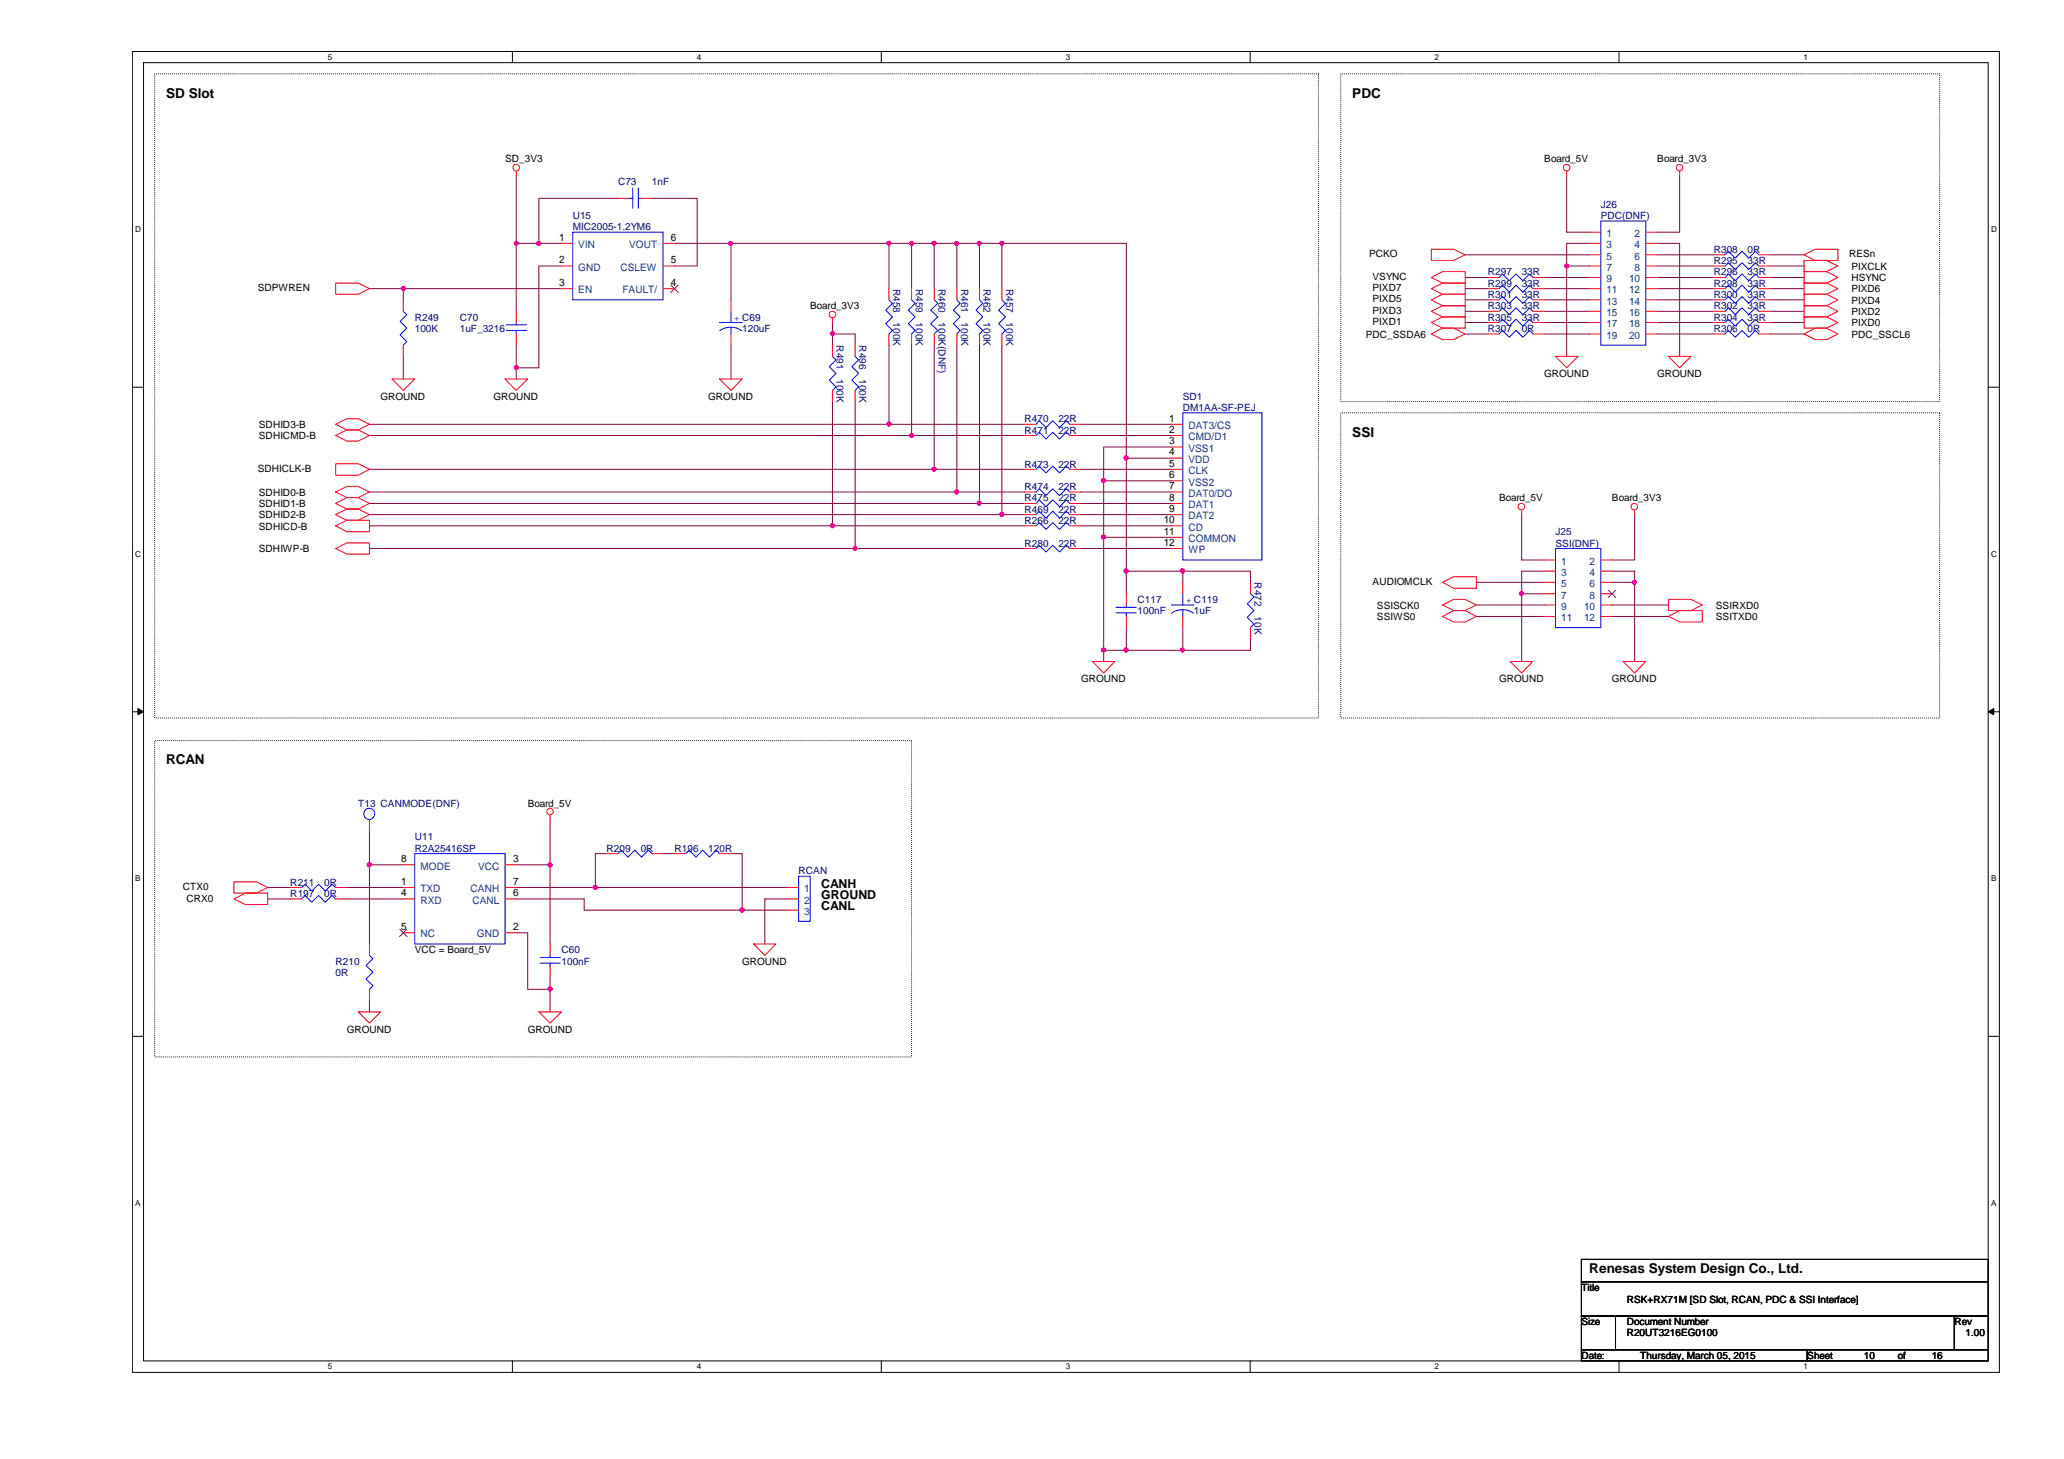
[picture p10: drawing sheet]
<svg xmlns="http://www.w3.org/2000/svg" width="297mm" height="210mm" viewBox="0 0 297 210" stroke-linecap="round" stroke-linejoin="round" font-family="sans-serif">
<path d="M19 7.4h268.7v190h-268.6zM20.7 9h265.4v186.8h-265.4z" fill="none" stroke="#000" stroke-width=".14"/>
<g fill="#fff">
<path d="M47.2 7.6h.6v1.3h-.6z"/>
<path d="M47.2 196h.6v1.3h-.6z"/>
</g>
<path d="M73.7 7.4v1.6M73.7 195.8v1.6" fill="none" stroke="#000" stroke-width=".14"/>
<g fill="#fff">
<path d="M100.3 7.6h.6v1.3h-.6z"/>
<path d="M100.3 196h.6v1.3h-.6z"/>
</g>
<path d="M126.8 7.4v1.6M126.8 195.8v1.6" fill="none" stroke="#000" stroke-width=".14"/>
<g fill="#fff">
<path d="M153.4 7.6h.6v1.3h-.6z"/>
<path d="M153.4 196h.6v1.3h-.6z"/>
</g>
<path d="M179.9 7.4v1.6M179.9 195.8v1.6" fill="none" stroke="#000" stroke-width=".14"/>
<g fill="#fff">
<path d="M206.5 7.6h.6v1.3h-.6z"/>
<path d="M206.5 196h.6v1.3h-.6z"/>
</g>
<path d="M233 7.4v1.6M233 195.8v1.6" fill="none" stroke="#000" stroke-width=".14"/>
<g fill="#fff">
<path d="M259.5 7.6h.6v1.3h-.6z"/>
<path d="M259.5 196h.6v1.3h-.6z"/>
<path d="M19.5 32.3h.8v1.4h-.8z"/>
<path d="M286.6 32.3h.8v1.4h-.8z"/>
<path d="M19.5 79h.8v1.3h-.8z"/>
<path d="M286.6 79h.8v1.3h-.8z"/>
</g>
<path d="M19.1 55.7h1.6M286.1 55.7h1.6" fill="none" stroke="#000" stroke-width=".14"/>
<g fill="#fff">
<path d="M19.5 125.7h.7v1.3h-.7z"/>
<path d="M286.6 125.7h.7v1.3h-.7z"/>
</g>
<path d="M19.1 102.4h1.6M286.1 102.4h1.6" fill="none" stroke="#000" stroke-width=".14"/>
<path d="M19.9 101.9l.8 .5-.8 .4zM286.1 102.4l.8-.5v.9z" fill="#000" stroke="#000" stroke-width=".14"/>
<g fill="#fff">
<path d="M19.5 172.4h.7v1.3h-.7z"/>
<path d="M286.6 172.4h.7v1.3h-.7z"/>
</g>
<path d="M19.1 149.1h1.6M286.1 149.1h1.6M227.6 181.2h58.5v3.2h-58.5zM227.6 184.4h58.5v4.9h-58.5zM227.6 189.3h4.9v4.9h-4.9zM227.6 194.2h32.5v1.6h-32.5zM232.5 189.3h48.8v4.9h-48.8zM260.1 194.2h26v1.6h-26zM281.3 189.3h4.8v4.9h-4.8z" fill="none" stroke="#000" stroke-width=".14"/>
<path d="M22.3 10.6h167.4v92.7h-167.4zM193 10.6h86.1v47.2h-86.1zM193 59.4h86.1v43.9h-86.1zM22.3 106.6h108.9v45.5h-108.9z" fill="none" stroke="#000" stroke-width=".14" stroke-dasharray="0 .3"/>
<g fill="none" stroke="#800040" stroke-width=".14">
<path d="M74.3 35v9.8M74.3 25.3v9.7M74.3 35h3.3M77.6 35h3.2M80.8 38.3h-3.2v14.6h-3.3M88.9 28.5h-11.3v6.5M93.8 28.5h6.5v9.8h-3.2M97.1 35h8.1M105.2 35v8.1M105.2 35h22.7M127.9 35h3.3v6.5M127.9 35v6.5"/>
<path d="M131.2 35h3.3v6.5M134.5 35h3.2v6.5M137.7 35h3.3v6.5M141 35h3.2v6.5M144.2 35h17.9v30.9M210.9 36.7h17.8M210.9 39.9h3.2M222.3 39.9h6.4M225.5 38.3h3.2M225.5 25.3v8.1h3.2M225.5 38.3v13M228.7 35h-3.2v3.3"/>
<path d="M238.5 38.3h8.1M238.5 39.9h8.1M238.5 36.7h8.1M238.5 35h3.2v16.3M241.7 25.3v8.1h-3.2M254.8 38.3h4.8M254.8 39.9h4.8M254.8 36.7h4.8M53.2 41.5h4.8v1.6M58 41.5h22.8M58 51.3v3.2M74.3 49.7v3.2"/>
<path d="M74.3 52.9v1.6M105.2 49.7v4.8M119.8 48v1.7M119.8 57.8v17.8M119.8 48h3.3v1.7M119.8 46.4v1.6M123.1 57.8v21.1M127.9 49.7v11.3M131.2 49.7v13M134.5 49.7v17.8M137.7 49.7v21.1M141 49.7v22.7"/>
<path d="M144.2 49.7v24.3M210.9 48h3.2M210.9 41.5h3.2M210.9 43.1h3.2M210.9 44.8h3.2M210.9 46.4h3.2M222.2 48h6.5M222.3 46.4h6.4M222.3 44.8h6.4M222.3 43.1h6.4M222.3 41.5h6.4M238.5 48h8.1"/>
<path d="M238.5 41.5h8.1M238.5 43.1h8.1M238.5 44.8h8.1M238.5 46.4h8.1M254.8 48h4.8M254.8 46.4h4.8M254.8 44.8h4.8M254.8 43.1h4.8M254.8 41.5h4.8M53.2 70.8h84.5M53.2 67.5h81.3M53.2 75.6h66.6"/>
<path d="M53.2 78.9h69.9M53.2 62.7h78M53.2 72.4h87.8M53.2 74h91M53.2 61h74.7M119.8 75.6h27.6M123.1 78.9h24.3M127.9 61h19.5M131.2 62.7h16.2M134.5 67.5h12.9M137.7 70.8h9.7M141 72.4h6.4"/>
<path d="M144.2 74h3.2M155.6 61h13M155.6 70.8h13M155.6 72.4h13M155.6 74h13M155.6 62.7h13M155.6 67.5h13M155.6 75.6h13M155.6 78.9h13M158.8 69.2v8.1M158.8 77.3v16.3M158.8 77.3h9.8"/>
<path d="M158.8 69.2h9.8M162.1 65.9v16.3h8.1v1.6M162.1 65.9h6.5M168.6 64.3h-9.8v4.9M219 74v6.6h3.2M235.2 74v6.6h-3.2M158.8 93.6v1.6M158.8 93.6h3.3M162.1 82.2v3.2M162.1 90.3v3.3h8.1M170.2 90.3v3.3M170.2 82.2h9.8v1.6"/>
<path d="M180 91.9v1.7h-9.8M212.5 83.8h9.7M212.5 87h9.7M212.5 88.7h9.7M219 85.4h3.2M219 85.4v9.8M222.2 82.2h-3.2v3.2M232 87h8.1M232 88.7h8.1M232 83.8h3.2M232 82.2h3.2v1.6M235.2 83.8v11.4"/>
<path d="M53.2 119.5v4.9M79.2 117.9v6.5M38.5 127.7h3.3M38.5 129.3h3.3M49.9 127.7h8.1M49.9 129.3h8.1M53.2 124.4v11.4M53.2 124.4h4.8M74.3 127.7h11.4M74.3 129.3h9.8v1.6h22.7M74.3 124.4h4.9M74.3 134.2h1.6v8.1h3.3"/>
<path d="M79.2 124.4v11.4M85.7 127.7h27.6M87.3 122.8h-1.6v4.9M95.4 122.8h1.7M105.2 122.8h1.6v8.1M106.8 130.9h6.5M113.3 129.3h-3.2v6.5M53.2 143.9v1.7M79.2 142.3v3.3M79.2 140.7v1.6"/>
</g>
<g fill="#f0f" stroke="#f0f" stroke-width=".14">
<circle cx="162" cy="82.1" r=".31"/>
<circle cx="158.8" cy="77.3" r=".31"/>
<circle cx="158.8" cy="93.5" r=".31"/>
<circle cx="158.8" cy="69.1" r=".31"/>
<circle cx="131.2" cy="62.6" r=".3"/>
<circle cx="134.4" cy="67.5" r=".31"/>
<circle cx="119.8" cy="75.6" r=".3"/>
<circle cx="119.8" cy="48" r=".3"/>
<circle cx="123.1" cy="78.9" r=".3"/>
<circle cx="144.2" cy="35" r=".3"/>
<circle cx="127.9" cy="61" r=".3"/>
<circle cx="137.7" cy="70.8" r=".3"/>
<circle cx="131.2" cy="35" r=".3"/>
<circle cx="134.4" cy="35" r=".31"/>
<circle cx="140.9" cy="72.4" r=".3"/>
<circle cx="144.2" cy="74" r=".31"/>
<circle cx="137.7" cy="35" r=".3"/>
<circle cx="140.9" cy="35" r=".3"/>
<circle cx="225.5" cy="38.3" r=".3"/>
<circle cx="235.2" cy="83.8" r=".3"/>
<circle cx="218.9" cy="85.4" r=".3"/>
<circle cx="53.2" cy="124.4" r=".31"/>
<circle cx="79.2" cy="124.4" r=".3"/>
<circle cx="79.2" cy="142.3" r=".3"/>
<circle cx="106.8" cy="130.9" r=".31"/>
<circle cx="85.7" cy="127.7" r=".31"/>
<circle cx="162" cy="65.9" r=".31"/>
<circle cx="170.2" cy="82.1" r=".31"/>
<circle cx="170.2" cy="93.5" r=".3"/>
<circle cx="162.1" cy="93.5" r=".3"/>
<circle cx="74.3" cy="52.9" r=".3"/>
<circle cx="58" cy="41.5" r=".31"/>
<circle cx="105.2" cy="35" r=".3"/>
<circle cx="127.9" cy="35" r=".3"/>
<circle cx="77.5" cy="35" r=".31"/>
<circle cx="74.3" cy="35" r=".3"/>
</g>
<g fill="none" stroke="#f00" stroke-width=".14">
<path d="M74.3 24.6v.7M80.8 35h1.6M80.8 38.3h1.6M88.9 28.5h1.7M92.2 28.5h1.6M95.4 38.3h1.7M95.4 35h1.7M206 35.9h3.2l1.7 .8-1.7 .8h-3.2zM206 39.9l1.6-.8h3.3v1.6h-3.3zM214.1 39.9h1.6M220.6 39.9h1.7M225.5 24.6v.7"/>
<path d="M228.7 33.4h1.7M228.7 35h1.7M228.7 36.7h1.7M228.7 38.3h1.7M228.7 39.9h1.7M236.9 33.4h1.6M236.9 35h1.6M236.9 36.7h1.6M236.9 38.3h1.6M236.9 39.9h1.6M241.7 24.6v.7M246.6 38.3h1.6"/>
<path d="M246.6 39.9h1.6M246.6 36.7h1.6M253.1 38.3h1.7M253.1 39.9h1.7M253.1 36.7h1.7M259.6 36.7l1.6-.8h3.3v1.6h-3.3zM259.6 37.5h3.3l1.6 .8-1.6 .8h-3.3zM259.6 39.1h3.3l1.6 .8-1.6 .8h-3.3zM48.3 40.7h3.3l1.6 .8-1.6 .8h-3.3zM56.4 54.5h3.3l-1.7 1.7zM58 43.1v1.7M58 49.7v1.6"/>
<path d="M72.7 54.5h3.2l-1.6 1.7zM74.3 44.8v1.6M74.3 48v1.7M80.8 41.5h1.6M95.4 41.5h1.7M103.5 54.5h3.3l-1.6 1.7zM105.2 43.1v1.7M105.2 48v1.7M119.8 45.8v.6M119.8 49.7v1.6M119.8 56.2v1.6M123.1 49.7v1.6"/>
<path d="M123.1 56.2v1.6M127.9 41.5v1.6M127.9 48v1.7M131.2 41.5v1.6M131.2 48v1.7M134.5 41.5v1.6M134.5 48v1.7M137.7 41.5v1.6M137.7 48v1.7M141 41.5v1.6M141 48v1.7M144.2 41.5v1.6"/>
<path d="M144.2 48v1.7M206 41.5l1.6-.8h3.3v1.6h-3.3zM206 43.1l1.6-.8h3.3v1.7h-3.3zM206 44.8l1.6-.8h3.3v1.6h-3.3zM206 46.4l1.6-.8h3.3v1.6h-3.3zM206 48l1.6-.8h1.6l1.7 .8-1.7 .9h-1.6zM214.1 43.1h1.6M214.1 44.8h1.6M214.1 46.4h1.6M214.1 48h1.6M214.1 41.5h1.6M220.6 43.1h1.7"/>
<path d="M220.6 44.8h1.7M220.6 46.4h1.7M220.6 48h1.7M220.6 41.5h1.7M223.9 51.3h3.2l-1.6 1.6zM228.7 41.5h1.7M228.7 43.1h1.7M228.7 44.8h1.7M228.7 46.4h1.7M228.7 48h1.7M236.9 41.5h1.6M236.9 43.1h1.6"/>
<path d="M236.9 44.8h1.6M236.9 46.4h1.6M236.9 48h1.6M240.1 51.3h3.3l-1.7 1.6zM246.6 48h1.6M246.6 46.4h1.6M246.6 44.8h1.6M246.6 43.1h1.6M246.6 41.5h1.6M253.1 48h1.7M253.1 46.4h1.7M253.1 44.8h1.7"/>
<path d="M253.1 43.1h1.7M253.1 41.5h1.7M259.6 40.7h3.3l1.6 .8-1.6 .8h-3.3zM259.6 42.3h3.3l1.6 .8-1.6 .9h-3.3zM259.6 44h3.3l1.6 .8-1.6 .8h-3.3zM259.6 45.6h3.3l1.6 .8-1.6 .8h-3.3zM259.6 48l1.6-.8h1.7l1.6 .8-1.6 .9h-1.7zM48.3 74l1.6-.8h1.7l1.6 .8-1.6 .8h-1.7zM48.3 61l1.6-.8h1.7l1.6 .8-1.6 .8h-1.7zM48.3 62.7l1.6-.9h1.7l1.6 .9-1.6 .8h-1.7zM48.3 72.4l1.6-.8h1.7l1.6 .8-1.6 .8h-1.7zM48.3 70.8l1.6-.8h1.7l1.6 .8-1.6 .8h-1.7z"/>
<path d="M48.3 75.6l1.6-.8h3.3v1.7h-3.3zM48.3 78.9l1.6-.8h3.3v1.6h-3.3zM48.3 66.7h3.3l1.6 .8-1.6 .9h-3.3zM147.4 74h1.7M147.4 75.6h1.7M147.4 67.5h1.7M147.4 70.8h1.7M147.4 62.7h1.7M147.4 72.4h1.7M147.4 61h1.7M147.4 78.9h1.7M154 74h1.6"/>
<path d="M154 75.6h1.6M154 67.5h1.6M154 70.8h1.6M154 62.7h1.6M154 72.4h1.6M154 61h1.6M154 78.9h1.6M168.6 61h1.6M168.6 62.7h1.6M168.6 64.3h1.6M168.6 65.9h1.6M168.6 67.5h1.6"/>
<path d="M168.6 69.2h1.6M168.6 70.8h1.6M168.6 72.4h1.6M168.6 74h1.6M168.6 75.6h1.6M168.6 78.9h1.6M168.6 77.3h1.6M219 73.4v.6M235.2 73.4v.6M157.2 95.2h3.2l-1.6 1.6zM162.1 85.4v1.6M162.1 88.7v1.6"/>
<path d="M170.2 83.8v1.6M170.2 88.7v1.6M180 83.8v1.6M180 90.3v1.6M207.6 87l1.6-.8h1.7l1.6 .8-1.6 .8h-1.7zM207.6 88.7l1.6-.9h1.7l1.6 .9-1.6 .8h-1.7zM207.6 83.8l1.6-.8h3.3v1.6h-3.3zM217.3 95.2h3.3l-1.6 1.6zM222.2 80.6h1.7M222.2 82.2h1.7M222.2 83.8h1.7M222.2 85.4h1.7"/>
<path d="M222.2 87h1.7M222.2 88.7h1.7M230.4 80.6h1.6M230.4 82.2h1.6M230.4 83.8h1.6M230.4 85.4h1.6M230.4 87h1.6M230.4 88.7h1.6M233.6 95.2h3.3l-1.7 1.6zM240.1 86.2h3.3l1.6 .8-1.6 .8h-3.3zM240.1 88.7l1.6-.9h3.3v1.7h-3.3zM53.2 117.9v1.6"/>
<path d="M79.2 117.3v.6M33.7 126.9h3.2l1.6 .8-1.6 .8h-3.2zM33.7 129.3l1.6-.8h3.2v1.6h-3.2zM41.8 129.3h1.6M41.8 127.7h1.6M48.3 129.3h1.6M48.3 127.7h1.6M53.2 135.8v1.7M58 124.4h1.7M58 127.7h1.7M58 134.2h1.7M58 129.3h1.7"/>
<path d="M72.7 124.4h1.6M72.7 134.2h1.6M72.7 127.7h1.6M72.7 129.3h1.6M79.2 135.8v1.7M79.2 139.1v1.6M87.3 122.8h1.6M93.8 122.8h1.6M97.1 122.8h1.6M103.5 122.8h1.7M108.5 135.8h3.2l-1.6 1.7zM113.3 127.7h1.6"/>
<path d="M113.3 129.3h1.6M113.3 130.9h1.6M51.6 145.6h3.2l-1.6 1.6zM53.2 142.3v1.6M77.6 145.6h3.2l-1.6 1.6z"/>
<circle cx="74.3" cy="24.1" r=".47"/>
<circle cx="225.5" cy="24.1" r=".47"/>
<circle cx="241.7" cy="24.1" r=".47"/>
<circle cx="119.8" cy="45.2" r=".47"/>
<circle cx="218.9" cy="72.9" r=".47"/>
<circle cx="235.2" cy="72.9" r=".47"/>
<circle cx="79.2" cy="116.8" r=".47"/>
</g>
<g fill="none" stroke="#00f" stroke-width=".14">
<path d="M82.4 33.4h13v9.7h-13zM90.6 28.5h.5M91.1 27.1v2.9M91.9 28.5h.3M91.9 27.1v2.9M215.7 39.9l.5-.5 1 1 1-1 1 1 .9-1 .5 .5M230.4 31.8h6.5v17.9h-6.5zM248.2 38.3l.6-.5 .9 1 1-1 1 1 .9-1 .5 .5M248.2 39.9l.6-.5 .9 1 1-1 1 1 .9-1 .5 .5M248.2 36.7l.6-.5 .9 .9 1-.9 1 .9 .9-.9 .5 .5M58 44.8l.5 .5-.9 .9 .9 1-.9 1 .9 .9-.5 .6M72.9 47.5h2.9"/>
<path d="M72.9 46.7h2.9M74.3 46.4v.3M74.3 47.5v.5M103.5 46.4h3.3M103.6 47.6a2.67 2.67 0 0 1 3.1 0M105.2 47.1v.9M105.2 44.8v1.6M119.8 51.3l.5 .5-1 .9 1 1-1 1 1 1-.5 .5M123.1 51.3l.5 .5-1 .9 1 1-1 1 1 1-.5 .5M127.9 43.1l.5 .5-.9 1 .9 1-.9 1 .9 .9-.5 .5M131.2 43.1l.5 .5-1 1 1 1-1 1 1 .9-.5 .5M134.5 43.1l.5 .5-1.1 1 1.1 1-1.1 1 1.1 .9-.5 .5"/>
<path d="M137.7 43.1l.5 .5-1 1 1 1-1 1 1 .9-.5 .5M141 43.1l.4 .5-.9 1 .9 1-.9 1 .9 .9-.4 .5M144.2 43.1l.5 .5-1 1 1 1-1 1 1 .9-.5 .5M170.2 59.4h11.4v21.2h-11.4zM215.7 43.1l.5-.4 1 .9 1-.9 1 .9 .9-.9 .5 .4M215.7 44.8l.5-.5 1 1 1-1 1 1 .9-1 .5 .5M215.7 46.4l.5-.5 1 1 1-1 1 1 .9-1 .5 .5M215.7 48l.5-.5 1 1 1-1 1 1 .9-1 .5 .5M215.7 41.5l.5-.5 1 1 1-1 1 1 .9-1 .5 .5M248.2 48l.6-.5 .9 1 1-1 1 1 .9-1 .5 .5M248.2 46.4l.6-.5 .9 1 1-1 1 1 .9-1 .5 .5M248.2 44.8l.6-.5 .9 1 1-1 1 1 .9-1 .5 .5"/>
<path d="M248.2 43.1l.6-.4 .9 .9 1-.9 1 .9 .9-.9 .5 .4M248.2 41.5l.6-.5 .9 1 1-1 1 1 .9-1 .5 .5M149.1 74l.5-.5 .9 1 1-1 1 1 1-1 .5 .5M149.1 75.6l.5-.4 .9 1 1-1 1 1 1-1 .5 .4M149.1 67.5l.5-.4 .9 .9 1-.9 1 .9 1-.9 .5 .4M149.1 70.8l.5-.5 .9 1 1-1 1 1 1-1 .5 .5M149.1 62.7l.5-.5 .9 1 1-1 1 1 1-1 .5 .5M149.1 72.4l.5-.5 .9 1 1-1 1 1 1-1 .5 .5M149.1 61l.5-.5 .9 1 1-1 1 1 1-1 .5 .5M149.1 78.9l.5-.5 .9 1 1-1 1 1 1-1 .5 .5M223.9 78.9h6.5v11.4h-6.5zM160.6 88.2h2.9"/>
<path d="M160.6 87.4h2.9M162.1 87v.4M162.1 88.2v.5M168.6 87h3.2M168.6 88.2a2.67 2.67 0 0 1 3.1 0M170.2 87.7v1M170.2 85.4v1.6M180 85.4l.5 .5-1 1 1 .9-1 1 1 1-.5 .5M43.4 129.3l.5-.5 1 1 .9-1 1 1 1-1 .5 .5M43.4 127.7l.5-.5 1 1 .9-1 1 1 1-1 .5 .5M53.2 137.5l.5 .4-1 1 1 1-1 .9 1 1-.5 .5M59.7 122.8h13v13h-13z"/>
<path d="M77.7 138.6h2.9M77.7 137.8h2.9M79.2 137.5v.3M79.2 138.6v.5M88.9 122.8l.5-.5 1 1 1-1 .9 1 1-1 .5 .5M98.7 122.8l.5-.5 1 1 .9-1 1 1 1-1 .4 .5M114.9 126.1h1.7v6.4h-1.7z"/>
<circle cx="53.1" cy="117.1" r=".79"/>
</g>
<path d="M96.6 41l1 1.1M97.6 41l-1.1 1.1M231.5 84.9l1 1.1M232.5 84.9l-1.1 1.1M57.5 133.7l1.1 1M58.5 133.7l-1 1" fill="none" stroke="#804000" stroke-width=".14"/>
<g font-size="1.9">
<text x="23.9" y="14.1">SD Slot</text>
<text x="194.6" y="14.1">PDC</text>
<text x="194.6" y="62.9">SSI</text>
<text x="23.9" y="110">RCAN</text>
<text x="228.7" y="183.1">Renesas System Design Co., Ltd.</text>
</g>
<g font-size="1.8">
<text x="118.2" y="127.7">CANH</text>
<text x="118.2" y="129.3">GROUND</text>
<text x="118.2" y="131">CANL</text>
</g>
<g font-size="1.5">
<text x="80.5" y="34.6">1</text>
<text x="96.6" y="34.6">6</text>
<text x="80.5" y="37.9">2</text>
<text x="80.5" y="41.1">3</text>
<text x="96.6" y="41.1">4</text>
<text x="96.6" y="37.9">5</text>
<text x="168.3" y="60.7">1</text>
<text x="168.3" y="62.3">2</text>
<text x="168.3" y="63.9">3</text>
<text x="168.3" y="65.5">4</text>
<text x="168.3" y="67.1">5</text>
<text x="168.3" y="68.8">6</text>
<text x="168.3" y="70.4">7</text>
<text x="167.5" y="75.3">10</text>
<text x="167.5" y="76.9">11</text>
<text x="168.3" y="72.1">8</text>
<text x="168.3" y="73.7">9</text>
<text x="167.5" y="78.5">12</text>
<text x="57.7" y="124">8</text>
<text x="73.8" y="124">3</text>
<text x="57.7" y="127.3">1</text>
<text x="57.7" y="128.9">4</text>
<text x="73.8" y="128.9">6</text>
<text x="73.8" y="127.3">7</text>
<text x="57.7" y="133.8">5</text>
<text x="73.8" y="133.8">2</text>
</g>
<g font-size="1.5" fill="#004080">
<text x="83.2" y="35.7">VIN</text>
<text x="90.6" y="35.7">VOUT</text>
<text x="231.2" y="34.1">1</text>
<text x="231.2" y="35.7">3</text>
<text x="235.2" y="34.1">2</text>
<text x="235.2" y="35.7">4</text>
<text x="83.2" y="38.9">GND</text>
<text x="89.3" y="38.9">CSLEW</text>
<text x="231.2" y="37.3">5</text>
<text x="231.2" y="38.9">7</text>
<text x="231.2" y="40.6">9</text>
<text x="234.4" y="40.6">10</text>
<text x="235.2" y="37.3">6</text>
<text x="235.2" y="38.9">8</text>
<text x="83.2" y="42.2">EN</text>
<text x="89.6" y="42.2">FAULT/</text>
<text x="231.2" y="42.2">11</text>
<text x="231.2" y="43.8">13</text>
<text x="231.2" y="45.5">15</text>
<text x="231.2" y="47.1">17</text>
<text x="234.4" y="42.2">12</text>
<text x="234.4" y="43.8">14</text>
<text x="234.4" y="45.5">16</text>
<text x="234.4" y="47.1">18</text>
<text x="231.2" y="48.7">19</text>
<text x="234.4" y="48.7">20</text>
<text x="171" y="61.7">DAT3/CS</text>
<text x="171" y="63.3">CMD/D1</text>
<text x="171" y="65">VSS1</text>
<text x="171" y="66.6">VDD</text>
<text x="171" y="68.2">CLK</text>
<text x="171" y="69.8">VSS2</text>
<text x="171" y="71.5">DAT0/DO</text>
<text x="171" y="73.1">DAT1</text>
<text x="171" y="74.7">DAT2</text>
<text x="171" y="76.3">CD</text>
<text x="171" y="78">COMMON</text>
<text x="171" y="79.6">WP</text>
<text x="224.7" y="81.2">1</text>
<text x="224.7" y="82.8">3</text>
<text x="228.8" y="81.2">2</text>
<text x="228.8" y="82.8">4</text>
<text x="224.7" y="84.5">5</text>
<text x="224.7" y="86.1">7</text>
<text x="224.7" y="87.7">9</text>
<text x="224.7" y="89.4">11</text>
<text x="228" y="87.7">10</text>
<text x="228" y="89.4">12</text>
<text x="228.8" y="84.5">6</text>
<text x="228.8" y="86.1">8</text>
<text x="60.5" y="125.1">MODE</text>
<text x="68.8" y="125.1">VCC</text>
<text x="60.5" y="128.4">TXD</text>
<text x="60.5" y="130">RXD</text>
<text x="67.7" y="128.4">CANH</text>
<text x="68" y="130">CANL</text>
<text x="115.7" y="128.4">1</text>
<text x="115.7" y="130">2</text>
<text x="115.7" y="131.6">3</text>
<text x="60.5" y="134.9">NC</text>
<text x="68.6" y="134.9">GND</text>
</g>
<g font-size="1.4">
<text x="72.7" y="23.4">SD_3V3</text>
<text x="222.2" y="23.4">Board_5V</text>
<text x="238.5" y="23.4">Board_3V3</text>
<text x="37.1" y="41.9">SDPWREN</text>
<text x="197" y="37">PCKO</text>
<text x="197.5" y="40.3">VSYNC</text>
<text x="197.5" y="41.9">PIXD7</text>
<text x="266.1" y="37">RESn</text>
<text x="266.4" y="38.8">PIXCLK</text>
<text x="266.4" y="40.4">HSYNC</text>
<text x="116.6" y="44.5">Board_3V3</text>
<text x="197.5" y="43.5">PIXD5</text>
<text x="197.5" y="45.2">PIXD3</text>
<text x="197.5" y="46.8">PIXD1</text>
<text x="266.4" y="42.1">PIXD6</text>
<text x="266.4" y="43.7">PIXD4</text>
<text x="266.4" y="45.3">PIXD2</text>
<text x="266.4" y="46.9">PIXD0</text>
<text x="196.6" y="48.6">PDC_SSDA6</text>
<text x="266.4" y="48.6">PDC_SSCL6</text>
<text x="54.8" y="57.5">GROUND</text>
<text x="71" y="57.5">GROUND</text>
<text x="101.9" y="57.5">GROUND</text>
<text x="222.2" y="54.3">GROUND</text>
<text x="238.5" y="54.3">GROUND</text>
<text x="37.3" y="61.6">SDHID3-B</text>
<text x="37.3" y="63.2">SDHICMD-B</text>
<text x="37.1" y="67.9">SDHICLK-B</text>
<text x="37.3" y="71.3">SDHID0-B</text>
<text x="37.3" y="74.6">SDHID2-B</text>
<text x="37.3" y="72.9">SDHID1-B</text>
<text x="37.3" y="76.2">SDHICD-B</text>
<text x="215.7" y="72.1">Board_5V</text>
<text x="232" y="72.1">Board_3V3</text>
<text x="37.3" y="79.5">SDHIWP-B</text>
<text x="197.5" y="84.2">AUDIOMCLK</text>
<text x="198.2" y="87.6">SSISCK0</text>
<text x="198.2" y="89.2">SSIWS0</text>
<text x="246.9" y="87.6">SSIRXD0</text>
<text x="246.9" y="89.2">SSITXD0</text>
<text x="155.6" y="98.2">GROUND</text>
<text x="215.7" y="98.2">GROUND</text>
<text x="232" y="98.2">GROUND</text>
<text x="75.9" y="116">Board_5V</text>
<text x="26.3" y="128.1">CTX0</text>
<text x="26.8" y="129.7">CRX0</text>
<text x="59.7" y="137.2">VCC = Board_5V</text>
<text x="106.8" y="138.8">GROUND</text>
<text x="49.9" y="148.5">GROUND</text>
<text x="75.9" y="148.5">GROUND</text>
<text x="227.6" y="185.8">Title</text>
<text x="227.6" y="190.7">Size</text>
<text x="234.1" y="187.4">RSK+RX71M [SD Slot, RCAN, PDC &amp; SSI Interface]</text>
<text x="234.1" y="190.7">Document Number</text>
<text x="281.3" y="190.7">Rev</text>
<text x="227.6" y="195.5">Date:</text>
<text x="234.1" y="192.3">R20UT3216EG0100</text>
<text x="236.1" y="195.5">Thursday, March 05, 2015</text>
<text x="260.1" y="195.5">Sheet</text>
<text x="268.2" y="195.5">10</text>
<text x="273.1" y="195.5">of</text>
<text x="278" y="195.5">16</text>
<text x="282.9" y="192.3">1.00</text>
</g>
<g font-size="1.4" fill="#000080">
<text x="88.9" y="26.6">C73</text>
<text x="93.8" y="26.6">1nF</text>
<text x="230.4" y="29.9">J26</text>
<text x="82.4" y="31.5">U15</text>
<text x="82.4" y="33.1">MIC2005-1.2YM6</text>
<text x="230.4" y="31.5">PDC(DNF)</text>
<text x="128.5" y="41.5" transform="rotate(90 128.5 41.5)">R458</text>
<text x="131.8" y="41.5" transform="rotate(90 131.8 41.5)">R459</text>
<text x="135" y="41.5" transform="rotate(90 135 41.5)">R460</text>
<text x="138.3" y="41.5" transform="rotate(90 138.3 41.5)">R461</text>
<text x="141.6" y="41.5" transform="rotate(90 141.6 41.5)">R462</text>
<text x="144.8" y="41.5" transform="rotate(90 144.8 41.5)">R457</text>
<text x="214.1" y="39.6">R297</text>
<text x="214.1" y="41.3">R299</text>
<text x="219" y="39.6">33R</text>
<text x="219" y="41.3">33R</text>
<text x="246.6" y="38">R295</text>
<text x="246.6" y="39.6">R296</text>
<text x="246.6" y="41.3">R298</text>
<text x="246.6" y="36.4">R308</text>
<text x="251.5" y="39.6">33R</text>
<text x="251.5" y="41.3">33R</text>
<text x="251.5" y="36.4">0R</text>
<text x="251.5" y="38">33R</text>
<text x="59.7" y="46.1">R249</text>
<text x="59.7" y="47.8">100K</text>
<text x="66.2" y="46.1">C70</text>
<text x="66.2" y="47.8">1uF_3216</text>
<text x="106.8" y="47.8">120uF</text>
<text x="128.5" y="46.4" transform="rotate(90 128.5 46.4)">100K</text>
<text x="131.8" y="46.4" transform="rotate(90 131.8 46.4)">100K</text>
<text x="135" y="46.4" transform="rotate(90 135 46.4)">100K(DNF)</text>
<text x="138.3" y="46.4" transform="rotate(90 138.3 46.4)">100K</text>
<text x="141.6" y="46.4" transform="rotate(90 141.6 46.4)">100K</text>
<text x="144.8" y="46.4" transform="rotate(90 144.8 46.4)">100K</text>
<text x="214.1" y="42.9">R301</text>
<text x="214.1" y="44.5">R303</text>
<text x="214.1" y="46.1">R305</text>
<text x="214.1" y="47.8">R307</text>
<text x="219" y="42.9">33R</text>
<text x="219" y="44.5">33R</text>
<text x="219" y="46.1">33R</text>
<text x="219" y="47.8">0R</text>
<text x="246.6" y="47.8">R306</text>
<text x="246.6" y="46.1">R304</text>
<text x="246.6" y="44.5">R302</text>
<text x="246.6" y="42.9">R300</text>
<text x="251.5" y="42.9">33R</text>
<text x="251.5" y="47.8">0R</text>
<text x="251.5" y="46.1">33R</text>
<text x="251.5" y="44.5">33R</text>
<text x="120.4" y="49.7" transform="rotate(90 120.4 49.7)">R491</text>
<text x="123.7" y="49.7" transform="rotate(90 123.7 49.7)">R496</text>
<text x="120.4" y="54.5" transform="rotate(90 120.4 54.5)">100K</text>
<text x="123.7" y="54.5" transform="rotate(90 123.7 54.5)">100K</text>
<text x="170.2" y="57.5">SD1</text>
<text x="170.2" y="59.1">DM1AA-SF-PEJ</text>
<text x="147.4" y="62.4">R471</text>
<text x="147.4" y="60.7">R470</text>
<text x="152.3" y="60.7">22R</text>
<text x="152.3" y="62.4">22R</text>
<text x="147.4" y="67.3">R473</text>
<text x="147.4" y="70.5">R474</text>
<text x="152.3" y="67.3">22R</text>
<text x="152.3" y="70.5">22R</text>
<text x="147.4" y="73.8">R469</text>
<text x="147.4" y="75.4">R266</text>
<text x="147.4" y="72.1">R475</text>
<text x="152.3" y="72.1">22R</text>
<text x="152.3" y="73.8">22R</text>
<text x="152.3" y="75.4">22R</text>
<text x="223.9" y="77">J25</text>
<text x="147.4" y="78.7">R280</text>
<text x="152.3" y="78.7">22R</text>
<text x="180.6" y="83.8" transform="rotate(90 180.6 83.8)">R472</text>
<text x="223.9" y="78.7">SSI(DNF)</text>
<text x="163.7" y="86.8">C117</text>
<text x="163.7" y="88.4">100nF</text>
<text x="171.8" y="88.4">1uF</text>
<text x="180.6" y="88.7" transform="rotate(90 180.6 88.7)">10K</text>
<text x="51.6" y="116">T13 CANMODE(DNF)</text>
<text x="59.7" y="120.9">U11</text>
<text x="59.7" y="122.6">R2A25416SP</text>
<text x="87.3" y="122.6">R209</text>
<text x="92.2" y="122.6">0R</text>
<text x="97.1" y="122.6">R196</text>
<text x="101.9" y="122.6">120R</text>
<text x="114.9" y="125.8">RCAN</text>
<text x="41.8" y="129">R197</text>
<text x="41.8" y="127.4">R211</text>
<text x="46.7" y="129">0R</text>
<text x="46.7" y="127.4">0R</text>
<text x="80.8" y="137.2">C60</text>
<text x="48.3" y="138.8">R210</text>
<text x="48.3" y="140.4">0R</text>
<text x="80.8" y="138.8">100nF</text>
</g>
<g font-size="1.4" fill="#00f">
<text x="105.7" y="46.1">+ C69</text>
<text x="170.7" y="86.8">+ C119</text>
</g>
<g font-size="1.2">
<text x="47.2" y="8.6">5</text>
<text x="100.3" y="8.6">4</text>
<text x="153.4" y="8.6">3</text>
<text x="206.5" y="8.6">2</text>
<text x="259.5" y="8.6">1</text>
<text x="19.5" y="33.4">D</text>
<text x="286.6" y="33.4">D</text>
<text x="19.5" y="80.1">C</text>
<text x="286.6" y="80.1">C</text>
<text x="19.5" y="126.8">B</text>
<text x="286.6" y="126.8">B</text>
<text x="19.5" y="173.5">A</text>
<text x="286.6" y="173.5">A</text>
<text x="47.2" y="197">5</text>
<text x="100.3" y="197">4</text>
<text x="153.4" y="197">3</text>
<text x="206.5" y="197">2</text>
<text x="259.5" y="197">1</text>
</g>
</svg>
